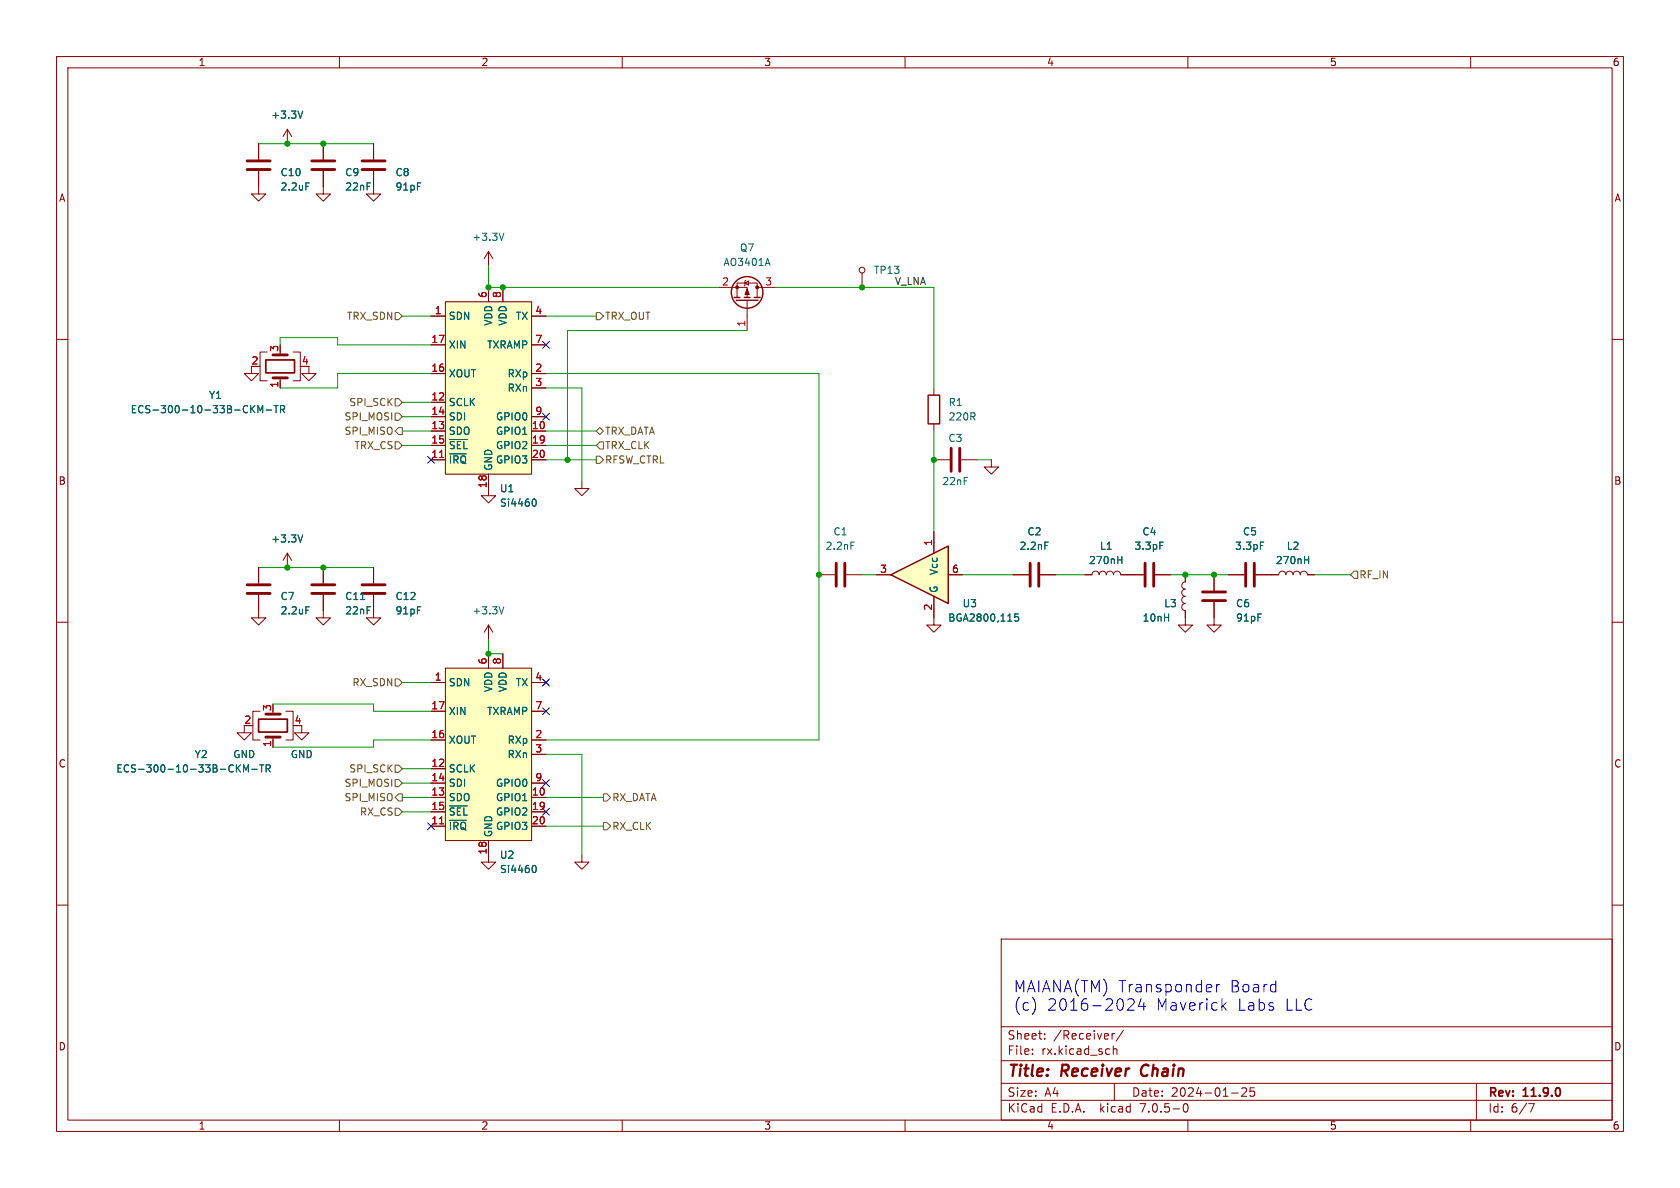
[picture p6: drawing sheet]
<svg xmlns="http://www.w3.org/2000/svg" width="297mm" height="210mm" viewBox="0 0 297 210" stroke-linecap="round" stroke-linejoin="round" font-family="sans-serif">
<g fill="none" stroke="#840000" stroke-width=".18">
<path d="M10 10h277v190h-277zM12 12h273v186h-273zM60 10v2M110 10v2M160 10v2M210 10v2M260 10v2M10 60h2M86.4 44.5v2.5M86.4 44.5l-.8 1.2M86.4 44.5l.7 1.2M285 60h2"/>
<path d="M10 110h2M57.1 108v1.2h1.3l-1.3 1.3-1.2-1.3h1.2M66 105.2v4h1.3l-1.3 1.3-1.2-1.3h1.2M66 100.3v2.8M78.7 118.1h15.3v30.5h-15.3zM86.4 115.6v2.5M88.9 115.6v2.5M191.8 101.6h1.2a.64 .64 0 0 1 .7-.6 .64 .64 0 0 1 .6 .6 .64 .64 0 0 1 .6-.6 .64 .64 0 0 1 .7 .6 .64 .64 0 0 1 .6-.6 .64 .64 0 0 1 .6 .6 .64 .64 0 0 1 .7-.6 .64 .64 0 0 1 .6 .6h1.3M285 110h2M76.2 120.7h2.5M76.2 135.9h2.5M76.2 138.4h2.5"/>
<path d="M76.2 130.8h2.5M76.2 125.7h2.5M94 120.7h2.5M94 138.4h2.5M94 130.8h2.5M94 125.7h2.5M94 133.4h2.5M10 160h2M76.2 141h2.5M76.2 146.1h2.5M76.2 143.5h2.5M86.4 148.6v2.5"/>
<path d="M94 141h2.5M94 146.1h2.5M94 143.5h2.5M96.5 148.6h.1M285 160h2M177 166h108v32h-108zM60 198v2M110 198v2M160 198v2M177 194.5h108M177 191.5h108M177 187.5h108"/>
<path d="M177 181.5h108M182.5 186.3v.1M182.5 185.5v.1M184.7 183.6v.1M184.7 182.8v.1M196.6 182.7v1M196.8 184.9v1.5M196.8 185.5l.2-.1 .4 .1 .1 .9M197 191.5v3M197 182.7l-.3 .1-.1 .2M198.6 182.1l-1.3 2M209.3 195.2l.2-.1a.81 .81 0 0 1 .6 .6 .81 .81 0 0 1-.3 .8l-.1 .1a.81 .81 0 0 1-.4-1.4z"/>
<path d="M210 198v2M217.7 193.2h1.2M219.5 192.4l.6-.1 .2 .1 .1 .3-.9 1.1h.9M221.7 192.3h-.7v.7l.2-.1h.5l.1 .3-.1 .5-.2 .1-.5-.1M260 198v2M261 191.5v6.5M270.2 195.1h1l-.6 1.5"/>
</g>
<path d="M275.7 192.4l.1 .5-.1 .7" fill="none" stroke="#840000" stroke-width=".3"/>
<path d="M78.7 118.1h15.3v30.5h-15.3z" fill="#ffffc2" stroke="#ffffc2" stroke-width=".18"/>
<path d="M89.1 41.2l-.4 1.3M197.6 99h.7M198.3 98.4v1.2M79.5 145h2.9M79.5 142.5h3.1M94.4 153a.68 .68 0 0 1 .4 .6 .68 .68 0 0 1-.4 .6" fill="none" stroke="#006464" stroke-width=".18"/>
<path d="M77.7 145.6h.7" fill="none" stroke="#a90000" stroke-width=".18"/>
<path d="M64 103.4h4.1M64 104.9h4.1" fill="none" stroke="#840000" stroke-width=".51"/>
<path d="M157.5 101.6l10.1-5.1v10.2z" fill="#ffffc2"/>
<g fill="none" stroke="#840000" stroke-width=".25">
<path d="M129.8 52.6h1M130.2 53.1h3.8M131.6 52.6h1M133.3 52.6h1.1M164.1 69.9h2v5h-2zM157.5 101.6l10.1-5.1v10.2z"/>
<circle cx="132.1" cy="51.7" r="2.79"/>
</g>
<g fill="none" stroke="#840000" stroke-width=".18">
<path d="M45.7 30.2v4.1h1.3l-1.3 1.3-1.3-1.3h1.3M45.7 25.4v2.8M50.8 22.9v2.5M50.8 22.9l-.8 1.2M50.8 22.9l.8 1.2M57.1 30.2v4.1h1.3l-1.3 1.3-1.2-1.3h1.2M57.1 25.4v2.8M66 30.2v4.1h1.3l-1.3 1.3-1.2-1.3h1.2M66 25.4v2.8M76.2 55.9h2.5M78.7 53.3h15.3v30.5h-15.3zM86.4 50.8v2.5"/>
<path d="M88.9 50.8v2.5M94 55.9h2.5M127 50.8h5.1v1.8M130.3 52.6v-2.6h3.6v2.6M131.7 50l.6-.3v.7zM131.8 49.5l-.1 .2v.7l-.1 .1M132.1 53.1v5.3M133.9 50.8h3.3M152.4 48.3v2.5M44.4 64.8v1.2h1.3l-1.3 1.3-1.2-1.3h1.2M45.7 64.8h.3M47.2 62.2h-1.2v5.1h1.2"/>
<path d="M49.5 66.8v1.8M51.8 62.2h1.3v5.1h-1.3M54.6 64.8v1.2h1.3l-1.3 1.3-1.3-1.3h1.3M76.2 76.2h2.5M76.2 71.1h2.5M76.2 73.7h2.5M76.2 78.7h2.5M76.2 66h2.5M76.2 61h2.5M94 76.2h2.5M94 73.7h2.5M94 78.7h2.5"/>
<path d="M94 66h2.5M94 61h2.5M94 68.6h2.5M165.1 68.6v1.3M165.1 74.9v1.3M50.8 97.8l-.8 1.3M50.8 97.8v2.5M50.8 97.8l.8 1.3M76.2 81.3h2.5M86.4 83.8v3.8h1.2l-1.2 1.3-1.3-1.3h1.3M94 81.3h2.5M96.5 83.8h.1"/>
<path d="M102.9 85.1v1.3h1.2l-1.2 1.2-1.3-1.2h1.3M165.1 94v3.8M165.1 81.3h2.8M169.9 81.3h2.8M175.3 81.3v1.3h1.2l-1.2 1.2-1.3-1.2h1.3M45.7 105.2v4h1.3l-1.3 1.3-1.3-1.3h1.3M45.7 100.3v2.8M57.1 100.3v2.8M57.1 105.2v2.8M66 100.3v2.8M66 105.2v2.8M86.4 110.5l-.8 1.3"/>
<path d="M86.4 110.5v2.5M86.4 115.6v2.5M86.4 110.5l.7 1.3M88.9 115.6v2.5M144.8 101.6h2.8M149.6 101.6h2.8M154.9 101.6h2.6M165.1 105.4v5.1h1.3l-1.3 1.3-1.3-1.3h1.3M167.6 101.6h2.6M179.1 101.6h2.8M183.9 101.6h2.8M191.8 101.6h1.2"/>
<path d="M198.1 101.6h4.1M204.2 101.6h2.8M209.5 101.6v1.3a.64 .64 0 0 0-.6 .6 .64 .64 0 0 0 .6 .6 .64 .64 0 0 0-.6 .7 .64 .64 0 0 0 .6 .6 .64 .64 0 0 0-.6 .6 .64 .64 0 0 0 .6 .7 .64 .64 0 0 0-.6 .6 .64 .64 0 0 0 .6 .7v2.5h1.3l-1.3 1.3-1.2-1.3h1.2M214.6 106.4v4.1h1.3l-1.3 1.3-1.2-1.3h1.2M214.6 101.6v2.8M217.2 101.6h2.8M222 101.6h4.1a.64 .64 0 0 1 .6-.6 .64 .64 0 0 1 .6 .6 .64 .64 0 0 1 .7-.6 .64 .64 0 0 1 .6 .6 .64 .64 0 0 1 .6-.6 .64 .64 0 0 1 .7 .6 .64 .64 0 0 1 .6-.6 .64 .64 0 0 1 .6 .6h1.3M43.2 128.3v1.2h1.2l-1.2 1.3-1.3-1.3h1.3M44.4 128.3h.3M46 125.7h-1.3v5.1h1.3M48.3 130.3v1.8M50.5 125.7h1.3v5.1h-1.3"/>
<path d="M53.3 128.3v1.2h1.3l-1.3 1.3-1.2-1.3h1.2M76.2 120.7h2.5M76.2 135.9h2.5M76.2 138.4h2.5M76.2 130.8h2.5M76.2 125.7h2.5M94 120.7h2.5M94 138.4h2.5M94 130.8h2.5M94 125.7h2.5M94 133.4h2.5M76.2 141h2.5"/>
<path d="M76.2 146.1h2.5M76.2 143.5h2.5M86.4 148.6v3.8h1.2l-1.2 1.3-1.3-1.3h1.3M94 141h2.5M94 146.1h2.5M94 143.5h2.5M102.9 151.1v1.3h1.2l-1.2 1.3-1.3-1.3h1.3"/>
<circle cx="152.4" cy="47.8" r=".51"/>
</g>
<g fill="none" stroke="#006464" stroke-width=".18">
<path d="M53.5 19.6l-.4 1.3M54.1 32.3h.6M135.7 45.7l.4 1.2M44.5 72.2l.6 .8M45.1 71.7l-.8 .7M45.6 73v-1.3l.4 .9 .4-.9v1.3M47.1 72.5h.9M48.4 71.7h.8M48.8 71.7v1.3M49.6 72.4l.6-.1 .1-.2v-.3l-.7-.1v1.3M49.9 72.4l.4 .6M79.5 77.7h3.1"/>
<path d="M53.5 94.6l-.4 1.2M79.5 80.2h2.9M94.4 88.2a.68 .68 0 0 1 .4 .6 .68 .68 0 0 1-.4 .7M150.4 95.8h.6M184.7 95.8h.6M197.6 99h.7M198.3 98.4v1.2M205 95.8h.6M222.8 95.8h.6M230.6 99h.8M231.4 98.4v1.2M54.1 107.3h.6"/>
<path d="M89.1 107.3l-.4 1.2M180 108.5h-.6v.6l.2-.1 .4 .1 .1 .2-.1 .4-.1 .1-.5-.1M42 135.7l.5 .8M42.5 135.2l-.7 .7M43.1 136.5v-1.3l.4 .9 .4-.9v1.3M44.5 136h1M45.9 135.2h.7M46.3 135.2v1.3M47.1 135.9l.6-.1 .1-.2-.1-.3-.6-.1v1.3M47.4 135.9l.4 .6M79.5 145h2.9M79.5 142.5h3.1"/>
<path d="M94.4 153a.68 .68 0 0 1 .4 .6 .68 .68 0 0 1-.4 .6"/>
</g>
<g fill="none" stroke="#840000" stroke-width=".51">
<path d="M43.7 28.4h4.1M43.7 30h4.1M55.1 28.4h4.1M55.1 30h4.1M64 28.4h4.1M64 30h4.1M48.3 66.8h2.5M48.3 62.7h2.5M168.1 79.2v4.1M169.7 79.2v4.1M147.8 99.6v4M149.4 99.6v4"/>
<path d="M182.1 99.6v4M183.6 99.6v4M202.4 99.6v4M204 99.6v4M220.2 99.6v4M221.7 99.6v4M43.7 103.4h4.1M43.7 104.9h4.1M55.1 103.4h4.1M55.1 104.9h4.1M212.6 104.6h4.1M212.6 106.2h4.1"/>
<path d="M47 130.3h2.5M47 126.2h2.5"/>
</g>
<g fill="#840000" stroke="#840000" stroke-width=".18">
<path d="M132.1 51.1l.4 1h-.8z"/>
<circle cx="130.3" cy="50.8" r=".25"/>
<circle cx="133.9" cy="50.8" r=".25"/>
</g>
<path d="M78.7 53.3h15.3v30.5h-15.3z" fill="#ffffc2" stroke="#ffffc2" stroke-width=".18"/>
<path d="M77.7 80.9h.7M77.7 145.6h.7" fill="none" stroke="#a90000" stroke-width=".18"/>
<path d="M47 63.6h5.1v2.3h-5.1zM45.7 127.1h5.1v2.3h-5.1z" fill="none" stroke="#840000" stroke-width=".3"/>
<g fill="none" stroke="#725600" stroke-width=".18">
<path d="M69.8 55.2h.7l.6 .7-.6 .6h-.7zM105.4 55.2h.6l.7 .7-.7 .6h-.6zM69.8 70.5h.7l.6 .6-.6 .7h-.7zM69.8 78.1h.7l.6 .6-.6 .7h-.7zM69.8 73h.7l.6 .7-.6 .6h-.7zM70.5 75.6h.6v1.2h-.6l-.7-.6zM105.4 76.2l.6-.6 .7 .6-.7 .6zM106 78.1h.7v1.3h-.7l-.6-.7zM105.4 80.6h.6l.7 .7-.7 .6h-.6zM239.4 101h.6v1.2h-.6l-.6-.6zM69.8 135.3h.7l.6 .6-.6 .6h-.7zM69.8 137.8h.7l.6 .6-.6 .7h-.7z"/>
<path d="M69.8 120h.7l.6 .7-.6 .6h-.7zM69.8 142.9h.7l.6 .6-.6 .6h-.7zM70.5 140.3h.6v1.3h-.6l-.7-.6zM106.7 145.4h.6l.6 .7-.6 .6h-.6zM106.7 140.3h.6l.6 .7-.6 .6h-.6z"/>
</g>
<path d="M200.5 177.1l-.1 .3-1.1 1.2h1.2M201.7 176.5l-.4 1.4h1.2M202.2 177.2v1.4M215.1 174v1.3M215.6 174a.51 .51 0 0 0-.5 .4M216.2 177.8l.6 .8M216.8 177.2l-.8 .8M225.4 174l.2 .1M225.6 173.3v2M225.6 175.3h-.2" fill="none" stroke="#0000c2" stroke-width=".18"/>
<g fill="none" stroke="#009600" stroke-width=".18">
<path d="M45.7 25.4h20.3M71.1 55.9h5.1M86.4 47v3.8h40.6M96.5 55.9h8.9M132.1 58.4h-31.8v22.9M137.2 50.8h27.9v17.8M49.5 61v-1.3h10.2v1.3h16.5M71.1 73.7h5.1M71.1 76.2h5.1M71.1 71.1h5.1M71.1 78.7h5.1M76.2 66h-16.5v2.6h-10.2"/>
<path d="M96.5 66h48.3v64.8h-48.3M96.5 76.2h8.9M96.5 78.7h8.9M96.5 68.6h6.4v16.5M165.1 76.2v17.8M96.5 81.3h8.9M172.7 81.3h2.6M45.7 100.3h20.3M86.4 113v2.6h2.5M152.4 101.6h2.5M170.2 101.6h8.9M186.7 101.6h5.1"/>
<path d="M207 101.6h10.2M232.4 101.6h6.4M48.3 124.5h17.7v1.2h10.2M71.1 138.4h5.1M71.1 120.7h5.1M71.1 135.9h5.1M76.2 130.8h-10.2v1.3h-17.7M96.5 133.4h6.4v17.7M71.1 141h5.1M71.1 143.5h5.1M96.5 141h10.2M96.5 146.1h10.2"/>
</g>
<g fill="none" stroke="#000084" stroke-width=".18">
<path d="M95.9 60.4l1.2 1.2M95.9 73.1l1.2 1.2M97.1 60.4l-1.2 1.2M97.1 73.1l-1.2 1.2M75.6 80.7l1.2 1.2M76.8 80.7l-1.2 1.2M95.9 125.1l1.2 1.2M95.9 120l1.2 1.3M95.9 137.8l1.2 1.2M97.1 125.1l-1.2 1.2M97.1 120l-1.2 1.3M97.1 137.8l-1.2 1.2"/>
<path d="M75.6 145.4l1.2 1.3M76.8 145.4l-1.2 1.3M95.9 142.9l1.2 1.2M97.1 142.9l-1.2 1.2"/>
</g>
<g fill="#009600" stroke="#009600" stroke-width=".18">
<circle cx="144.8" cy="101.6" r=".46"/>
<circle cx="209.5" cy="101.6" r=".46"/>
<circle cx="214.6" cy="101.6" r=".46"/>
<circle cx="165.1" cy="81.3" r=".46"/>
<circle cx="57.1" cy="25.4" r=".46"/>
<circle cx="50.8" cy="25.4" r=".46"/>
<circle cx="57.1" cy="100.3" r=".46"/>
<circle cx="86.4" cy="115.6" r=".46"/>
<circle cx="50.8" cy="100.3" r=".46"/>
<circle cx="152.4" cy="50.8" r=".46"/>
<circle cx="100.3" cy="81.3" r=".46"/>
<circle cx="88.9" cy="50.8" r=".46"/>
<circle cx="86.4" cy="50.8" r=".46"/>
</g>
<g font-size="2.8" fill="#0000c2">
<text x="179.1" y="175.6">MAIANA(TM) Transponder</text>
<text x="179.1" y="178.8">(c)</text>
<text x="185" y="178.8">2016-2024</text>
<text x="204.2" y="178.8">Maverick</text>
<text x="217.2" y="175.6">Board</text>
<text x="218.5" y="178.8">Labs</text>
<text x="226.9" y="178.8">LLC</text>
</g>
<g font-size="2.8" fill="#840000">
<text x="178" y="190.8">Title:</text>
<text x="187.5" y="190.8">Receiver</text>
<text x="202.2" y="190.8">Chain</text>
</g>
<g font-size="2.1" fill="#840000">
<text x="178" y="183.9">Sheet:</text>
<text x="186.2" y="183.9">/Receiver/</text>
<text x="178" y="186.6">File:</text>
<text x="184" y="186.6">rx.kicad_sch</text>
<text x="178" y="196.8">KiCad</text>
<text x="178" y="194">Size:</text>
<text x="184.6" y="194">A4</text>
<text x="185.7" y="196.8">E.D.A.</text>
<text x="194.4" y="196.8">kicad</text>
<text x="200" y="194">Date:</text>
<text x="201.5" y="196.8">7.0.5-0</text>
<text x="206.9" y="194">2024-01-25</text>
<text x="263" y="194.2">Rev:</text>
<text x="263" y="196.8">Id:</text>
<text x="267" y="196.8">6/7</text>
<text x="269.2" y="194.2">11.9.0</text>
</g>
<g font-size="1.8" fill="#840000">
<text x="35" y="11.8">1</text>
<text x="85" y="11.8">2</text>
<text x="135" y="11.8">3</text>
<text x="185" y="11.8">4</text>
<text x="235" y="11.8">5</text>
<text x="285" y="11.8">6</text>
<text x="10.4" y="35.8">A</text>
<text x="285.4" y="35.8">A</text>
<text x="10.3" y="85.8">B</text>
<text x="285.3" y="85.8">B</text>
<text x="10.3" y="135.8">C</text>
<text x="285.3" y="135.8">C</text>
<text x="10.3" y="185.8">D</text>
<text x="285.3" y="185.8">D</text>
<text x="35" y="199.8">1</text>
<text x="85" y="199.8">2</text>
<text x="135" y="199.8">3</text>
<text x="185" y="199.8">4</text>
<text x="235" y="199.8">5</text>
<text x="285" y="199.8">6</text>
</g>
<g font-size="1.8" fill="#006464">
<text x="47.9" y="21.1">+3.3V</text>
<text x="49.5" y="31.3">C10</text>
<text x="49.5" y="33.8">2.2uF</text>
<text x="61" y="31.3">C9</text>
<text x="61" y="33.8">22nF</text>
<text x="69.9" y="31.3">C8</text>
<text x="69.9" y="33.8">91pF</text>
<text x="83.5" y="42.7">+3.3V</text>
<text x="127.8" y="47.2">AO3401A</text>
<text x="130.7" y="44.6">Q7</text>
<text x="154.4" y="48.6">TP13</text>
<text x="79.2" y="56.7">SDN</text>
<text x="87.2" y="57.6" transform="rotate(-90 87.2 57.6)">VDD</text>
<text x="89.7" y="57.6" transform="rotate(-90 89.7 57.6)">VDD</text>
<text x="91.2" y="56.7">TX</text>
<text x="79.2" y="61.8">XIN</text>
<text x="86.1" y="61.8">TXRAMP</text>
<text x="36.9" y="70.7">Y1</text>
<text x="79.2" y="71.9">SCLK</text>
<text x="79.2" y="66.9">XOUT</text>
<text x="89.7" y="66.9">RXp</text>
<text x="89.7" y="69.4">RXn</text>
<text x="167.6" y="71.9">R1</text>
<text x="23" y="73.2">ECS-300-10-33B-CKM-TR</text>
<text x="79.2" y="77">SDO</text>
<text x="79.2" y="74.5">SDI</text>
<text x="87.7" y="77">GPIO1</text>
<text x="87.7" y="74.5">GPIO0</text>
<text x="167.6" y="74.5">220R</text>
<text x="79.2" y="82.1">~{IRQ}</text>
<text x="79.2" y="79.6">~{SEL}</text>
<text x="87.2" y="83.3" transform="rotate(-90 87.2 83.3)">GND</text>
<text x="87.7" y="79.6">GPIO2</text>
<text x="87.7" y="82.1">GPIO3</text>
<text x="167.6" y="78.3">C3</text>
<text x="88.3" y="89.7">Si4460</text>
<text x="88.3" y="87.2">U1</text>
<text x="166.5" y="85.9">22nF</text>
<text x="147.3" y="94.8">C1</text>
<text x="181.6" y="94.8">C2</text>
<text x="201.9" y="94.8">C4</text>
<text x="219.7" y="94.8">C5</text>
<text x="47.9" y="96.1">+3.3V</text>
<text x="145.9" y="97.3">2.2nF</text>
<text x="165.9" y="101.7" transform="rotate(-90 165.9 101.7)">Vcc</text>
<text x="180.2" y="97.3">2.2nF</text>
<text x="192.5" y="99.9">270nH</text>
<text x="194.4" y="97.3">L1</text>
<text x="200.5" y="97.3">3.3pF</text>
<text x="218.3" y="97.3">3.3pF</text>
<text x="225.5" y="99.9">270nH</text>
<text x="227.4" y="97.3">L2</text>
<text x="49.5" y="106.2">C7</text>
<text x="61" y="106.2">C11</text>
<text x="69.9" y="106.2">C12</text>
<text x="165.9" y="104.9" transform="rotate(-90 165.9 104.9)">G</text>
<text x="170.1" y="107.5">U3</text>
<text x="205.7" y="107.5">L3</text>
<text x="218.4" y="107.5">C6</text>
<text x="49.5" y="108.8">2.2uF</text>
<text x="61" y="108.8">22nF</text>
<text x="69.9" y="108.8">91pF</text>
<text x="83.5" y="108.8">+3.3V</text>
<text x="167.6" y="110">BGA2800,115</text>
<text x="201.9" y="110">10nH</text>
<text x="218.4" y="110">91pF</text>
<text x="79.2" y="121.5">SDN</text>
<text x="87.2" y="122.4" transform="rotate(-90 87.2 122.4)">VDD</text>
<text x="89.7" y="122.4" transform="rotate(-90 89.7 122.4)">VDD</text>
<text x="91.2" y="121.5">TX</text>
<text x="79.2" y="131.6">XOUT</text>
<text x="79.2" y="126.6">XIN</text>
<text x="86.1" y="126.6">TXRAMP</text>
<text x="89.7" y="131.6">RXp</text>
<text x="20.5" y="136.7">ECS-300-10-33B-CKM-TR</text>
<text x="34.3" y="134.2">Y2</text>
<text x="41.2" y="134.2">GND</text>
<text x="51.3" y="134.2">GND</text>
<text x="79.2" y="136.7">SCLK</text>
<text x="89.7" y="134.2">RXn</text>
<text x="79.2" y="141.8">SDO</text>
<text x="79.2" y="139.3">SDI</text>
<text x="87.7" y="141.8">GPIO1</text>
<text x="87.7" y="139.3">GPIO0</text>
<text x="79.2" y="146.9">~{IRQ}</text>
<text x="79.2" y="144.3">~{SEL}</text>
<text x="87.2" y="148.1" transform="rotate(-90 87.2 148.1)">GND</text>
<text x="87.7" y="144.3">GPIO2</text>
<text x="87.7" y="146.9">GPIO3</text>
<text x="88.3" y="154.5">Si4460</text>
<text x="88.3" y="152">U2</text>
</g>
<g font-size="1.8" fill="#a90000">
<text x="86.1" y="52.7" transform="rotate(-90 86.1 52.7)">6</text>
<text x="88.6" y="52.7" transform="rotate(-90 88.6 52.7)">8</text>
<text x="127.6" y="50.5">2</text>
<text x="135.2" y="50.5">3</text>
<text x="76.8" y="55.6">1</text>
<text x="94.6" y="55.6">4</text>
<text x="131.8" y="57.8" transform="rotate(-90 131.8 57.8)">1</text>
<text x="44.4" y="64.5">2</text>
<text x="49.3" y="62.3" transform="rotate(-90 49.3 62.3)">3</text>
<text x="53.3" y="64.5">4</text>
<text x="76.2" y="65.8">16</text>
<text x="76.2" y="60.7">17</text>
<text x="94.6" y="65.8">2</text>
<text x="94.6" y="60.7">7</text>
<text x="49.3" y="68.6" transform="rotate(-90 49.3 68.6)">1</text>
<text x="76.2" y="70.9">12</text>
<text x="94.6" y="68.3">3</text>
<text x="76.2" y="75.9">13</text>
<text x="76.2" y="73.4">14</text>
<text x="94" y="75.9">10</text>
<text x="94.6" y="73.4">9</text>
<text x="76.2" y="81">11</text>
<text x="76.2" y="78.5">15</text>
<text x="94" y="78.5">19</text>
<text x="94" y="81">20</text>
<text x="86.1" y="86.4" transform="rotate(-90 86.1 86.4)">18</text>
<text x="155.5" y="101.3">3</text>
<text x="164.8" y="96.6" transform="rotate(-90 164.8 96.6)">1</text>
<text x="168.2" y="101.3">6</text>
<text x="164.8" y="108" transform="rotate(-90 164.8 108)">2</text>
<text x="86.1" y="117.5" transform="rotate(-90 86.1 117.5)">6</text>
<text x="88.6" y="117.5" transform="rotate(-90 88.6 117.5)">8</text>
<text x="48" y="125.8" transform="rotate(-90 48 125.8)">3</text>
<text x="76.2" y="125.5">17</text>
<text x="76.8" y="120.4">1</text>
<text x="94.6" y="120.4">4</text>
<text x="94.6" y="125.5">7</text>
<text x="43.1" y="128">2</text>
<text x="52" y="128">4</text>
<text x="76.2" y="130.6">16</text>
<text x="94.6" y="130.6">2</text>
<text x="48" y="132.1" transform="rotate(-90 48 132.1)">1</text>
<text x="76.2" y="135.6">12</text>
<text x="94.6" y="133.1">3</text>
<text x="76.2" y="140.7">13</text>
<text x="76.2" y="138.2">14</text>
<text x="76.2" y="143.3">15</text>
<text x="94" y="140.7">10</text>
<text x="94" y="143.3">19</text>
<text x="94.6" y="138.2">9</text>
<text x="76.2" y="145.8">11</text>
<text x="94" y="145.8">20</text>
<text x="86.1" y="151.1" transform="rotate(-90 86.1 151.1)">18</text>
</g>
<text font-size="1.8" fill="#0f0f0f" x="158.1" y="50.5">V_LNA</text>
<g font-size="1.8" fill="#725600">
<text x="61.3" y="56.7">TRX_SDN</text>
<text x="106.9" y="56.7">TRX_OUT</text>
<text x="61.7" y="71.9">SPI_SCK</text>
<text x="60.9" y="74.5">SPI_MOSI</text>
<text x="60.9" y="77">SPI_MISO</text>
<text x="106.9" y="77">TRX_DATA</text>
<text x="62.6" y="79.6">TRX_CS</text>
<text x="106.9" y="82.1">RFSW_CTRL</text>
<text x="106.9" y="79.6">TRX_CLK</text>
<text x="240.2" y="102.4">RF_IN</text>
<text x="62.3" y="121.5">RX_SDN</text>
<text x="61.7" y="136.7">SPI_SCK</text>
<text x="60.9" y="139.3">SPI_MOSI</text>
<text x="60.9" y="141.8">SPI_MISO</text>
<text x="108.1" y="141.8">RX_DATA</text>
<text x="63.6" y="144.3">RX_CS</text>
<text x="108.1" y="146.9">RX_CLK</text>
</g>
</svg>
